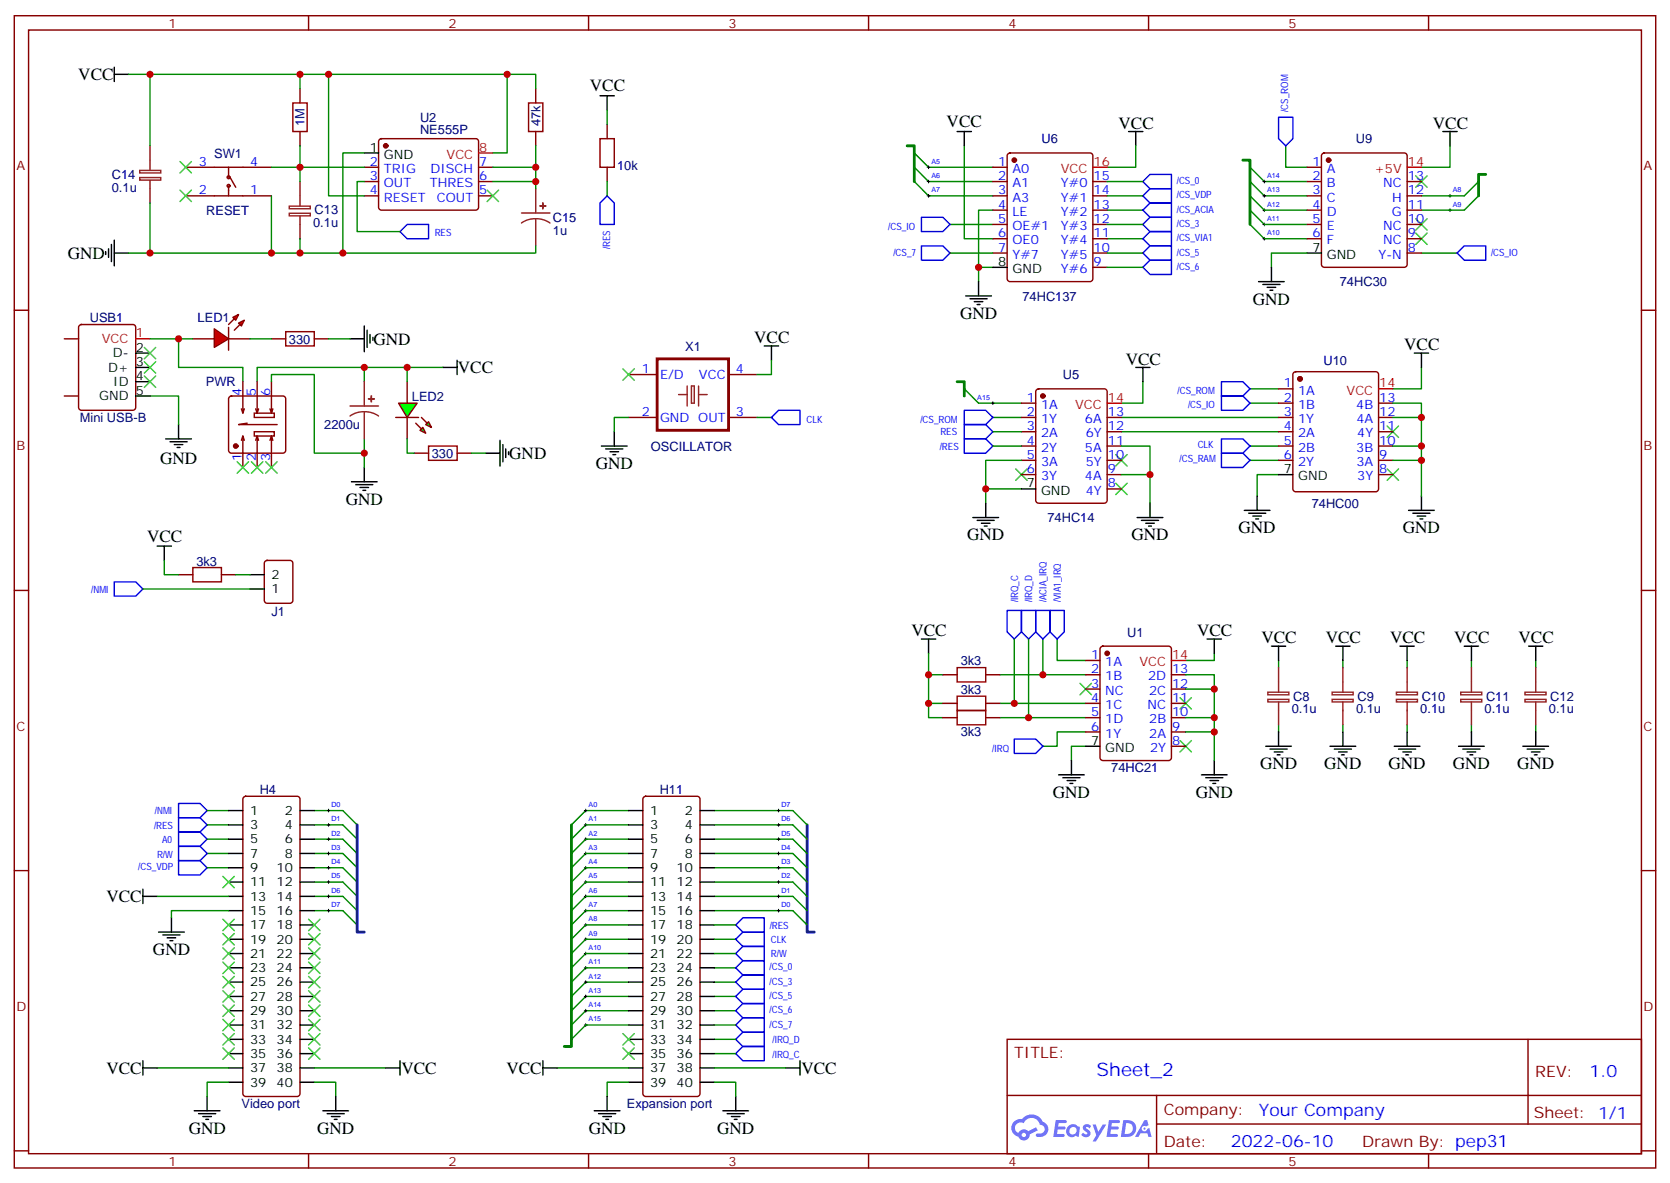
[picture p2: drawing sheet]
<svg xmlns="http://www.w3.org/2000/svg" width="412mm" height="292mm" viewBox="0 0 412 292" stroke-linecap="round" stroke-linejoin="round" font-family="sans-serif">
<g fill="none" stroke="#870000" stroke-width=".35">
<path d="M3.5 3.9h405.4v284.3h-405.4zM7.1 7.4h398.2v277.3h-398.2zM76.2 3.9v3.5M145.3 3.9v3.5M214.5 3.9v3.5M283.6 3.9v3.5M352.8 3.9v3.5M3.5 76.6h3.6M405.3 76.6h3.6M3.5 145.7h3.6M405.3 145.7h3.6M3.5 214.8h3.6"/>
<path d="M405.3 214.8h3.6M248.7 256.5h156.6v28.2h-156.6zM377.3 256.5v20.9M248.7 270.3h156.5M285.6 277.4h119.6M285.6 270.3v14.1M3.5 284h3.6M76.2 284.7v3.5M145.3 284.7v3.5M214.5 284.7v3.5M283.6 284.7v3.5M352.8 284.7v3.5"/>
<path d="M405.3 284h3.6"/>
</g>
<g fill="#5487ff">
<path d="M267.7 277.6a1.22 1.22 0 0 1 1.7 .3l-.4 .6a.47 .47 0 0 0-.3-.4 .47 .47 0 0 0-.5 .2v.1a1.3 1.3 0 0 1 1 1.7 1.39 1.39 0 0 1-2.2 0l.5-.6 .7 .4a.29 .29 0 0 0 .3-.2 .29 .29 0 0 0-.2-.3 1.04 1.04 0 0 1-.6-1.8z"/>
<path d="M260.7 276.4h2.4a.37 .37 0 0 1 .3 .4 .37 .37 0 0 1-.3 .3h-1.7l-.1 .9h1.5l.3 .4-.3 .3h-1.6l-.2 1.1h1.6a.36 .36 0 0 1 .3 .4 .36 .36 0 0 1-.3 .4h-2.5z"/>
<path d="M273.8 276.4h2.4a.37 .37 0 0 1 .4 .4 .37 .37 0 0 1-.4 .3h-1.6l-.2 .9h1.6l.3 .4-.4 .3h-1.6l-.1 1.1h1.5a.36 .36 0 0 1 .4 .4 .36 .36 0 0 1-.4 .3h-2.4z"/>
<path d="M282.6 276.4h.7l.3 1.3-.6 .3a.69 .69 0 0 0-1 .2 .69 .69 0 0 0 .4 1 .69 .69 0 0 0 .9-.6l.5-.3 .6 2.2h-.8l-.2-.8h-1.8l-.5 .8h-.8z"/>
<path d="M269.8 277.5h.8l.6 1.8 1.1-1.8h.9l-2.6 4.2h-.8l.9-1.6z"/>
<path d="M277.4 276.4l-.6 4.2h1.3a2.11 2.11 0 0 0 2.5-2.2 2.11 2.11 0 0 0-2.5-2zM278.1 277.1a1.39 1.39 0 0 1 1.7 1.5 1.39 1.39 0 0 1-1.8 1.2h-.3z"/>
<path d="M263.7 278a1.47 1.47 0 0 0-.1 2.1 1.47 1.47 0 0 0 2.1 .1l.7 .4 .3-2.3-.2-.3h-.4a1.49 1.49 0 0 0-2.4 0zM264.4 278.4a.92 .92 0 0 1 1.5 .5 .92 .92 0 0 1-1.3 1 .9 .9 0 0 1-.2-1.5z"/>
<path d="M250.4 276.8a2.18 2.18 0 0 0 1.1 3.7 1.44 1.44 0 0 0 1.6 .9 1.44 1.44 0 0 0 1.2-1.5l2-1-.5-.7-1.9 1a1.47 1.47 0 0 0-2.4 .4 1.39 1.39 0 0 1-.7-1.9 1.39 1.39 0 0 1 2-.5 2.12 2.12 0 0 1 2.2-1.3 2.12 2.12 0 0 1 1.9 1.7 1.07 1.07 0 0 1 1.1 1 1.07 1.07 0 0 1-1 1.1h-.7a.43 .43 0 0 0-.5 .4 .43 .43 0 0 0 .4 .5 1.98 1.98 0 0 0 2.5-1.3 1.98 1.98 0 0 0-1.2-2.5 2.98 2.98 0 0 0-5.1-.7l-1.1 .1zM252.3 280.1a.55 .55 0 0 1 1.1 0 .55 .55 0 0 1-1.1 0z"/>
<circle cx="282.6" cy="278.5" r=".26"/>
</g>
<path d="M148.2 50.1l1.7-1.8 1.8 1.8v5.3h-3.5zM28.2 143.6h5.3l1.8 1.7-1.8 1.8h-5.3z" fill="none" stroke="#00f" stroke-width=".35"/>
<path d="M167.6 97.4h2.1M169.7 95.2v5M170.7 95.2h.7v4.3h-.7zM172.5 97.4h2.1M172.5 95.2v5" fill="none" stroke="#8c2424" stroke-width=".35"/>
<path d="M162.3 88.5h17.6v17.7h-17.6z" fill="none" stroke="#870000" stroke-width=".71"/>
<path d="M149.9 30.7v3.5M149.9 41.3v3.5M155.2 92.4h7.1M179.9 92.4h7.1M155.2 103h7.1M179.9 103h7.1" fill="none" stroke="#870000" stroke-width=".35"/>
<g fill="none" stroke="#000" stroke-width=".35">
<path d="M148.2 23.6h3.5M149.9 23.6v3.6M109.4 90.7h3.5M112.9 88.9v3.5M188.7 85.4h3.6M190.5 85.4v3.5M86.8 118.9h6.3M87.8 119.6h4.3M90 115.4v3.5M148.5 110.1h6.4M149.6 110.8h4.2M150.6 111.5h2.2"/>
<path d="M151.3 112.2h.7M151.7 106.5v3.6M88.9 120.3h2.1M89.6 121h.7"/>
</g>
<path d="M153.8 91l2.8 2.8M156.6 91l-2.8 2.8" fill="none" stroke="#3c3" stroke-width=".35"/>
<path d="M149.9 27.2v3.5M149.9 44.8v3.5M190.5 88.9v3.5h-3.5M155.2 103h-3.5v3.5M187 103h3.5" fill="none" stroke="#008700" stroke-width=".35"/>
<path d="M148.2 34.2h3.5v7.1h-3.5z" fill="none" stroke="#a10000" stroke-width=".35"/>
<g fill="#f00" stroke="#870000" stroke-width=".35">
<path d="M52.9 81.1l3.5 2.5-3.5 2.1z"/>
<path d="M56.4 80.8v5.6z"/>
</g>
<g fill="#870000" stroke="#870000" stroke-width=".35">
<path d="M56.4 80.1l1.5-1.4z"/>
<path d="M59.3 80.1l-1.4 1.4z"/>
</g>
<g fill="#f00" stroke="#870000" stroke-width=".35">
<path d="M57.5 78.3l1.4-.7-.7 1.4z"/>
<path d="M58.9 79.7l1.4-.7-.7 1.4z"/>
</g>
<path d="M47.6 83.6h5.3M56.4 83.6h5.3M100.5 94.2v5.3M100.5 103v5.3" fill="none" stroke="#870000" stroke-width=".35"/>
<g fill="#0f0" stroke="#870000" stroke-width=".35">
<path d="M103.7 106.2l.7-.7 .7 1.4z"/>
<path d="M105.1 104.8l.7-.7 .7 1.4z"/>
</g>
<g fill="#870000" stroke="#870000" stroke-width=".35">
<path d="M102.7 104.4l1.4 1.4z"/>
<path d="M104.1 103l1.4 1.4z"/>
</g>
<path d="M97.7 103h5.7z" fill="#f00" stroke="#870000" stroke-width=".35"/>
<path d="M98.4 99.5h4.6l-2.5 3.5z" fill="#0f0" stroke="#870000" stroke-width=".35"/>
<g fill="none" stroke="#000" stroke-width=".35">
<path d="M28.2 18.3h3.5M28.2 16.6v3.5M90 37.7h3.5M236.4 32.5h3.5M238.1 32.5v3.5M278.7 32.5h3.5M280.5 32.5v3.5M356.3 32.5h3.5M358.1 32.5v3.5M28.2 59.3v6.3M26.1 62.1v.7M26.8 61.4v2.1"/>
<path d="M27.5 60.3v4.3M28.2 62.4h3.5M238.5 73h6.3M239.5 73.7h4.3M240.6 74.4h2.1M241.3 75.1h.7M241.7 69.5v3.5M245.2 66h3.5M310.8 69.5h6.3M311.9 70.2h4.2M312.9 70.9h2.1M313.6 71.6h.7"/>
<path d="M314 66v3.5M322.8 62.4h3.5M33.5 87.1h3.5M33.5 90.7h3.5M33.5 94.2h3.5M33.5 97.7h3.5M86.4 83.6h3.6M90 80.4v6.4M90.7 81.5v4.2M91.4 82.5v2.2M92.1 83.3v.7M280.5 90.7h3.5"/>
<path d="M282.2 90.7v3.5M349.2 87.1h3.6M351 87.1v3.6M40.9 108.3h6.4M42 109h4.2M43 109.7h2.2M43.7 110.4h.7M44.1 104.8v3.5M119.9 111.8h3.6M123.5 108.7v6.3M124.2 109.7v4.2M124.9 110.8v2.1"/>
<path d="M125.6 111.5v.7M315.7 117.1h3.6M38.8 134.8h3.5M40.6 134.8v3.5M240.2 127.7h6.4M241.3 128.4h4.2M242.4 129.1h2.1M243.1 129.8h.7M243.4 124.2v3.5M252.2 120.6h3.6M280.8 127.7h6.4M281.9 128.4h4.2"/>
<path d="M282.9 129.1h2.1M283.6 129.8h.7M284 124.2v3.5M307.3 125.9h6.3M308.3 126.6h4.3M309.4 127.4h2.1M310.1 128.1h.7M310.4 122.4v3.5M347.8 125.9h6.4M348.9 126.6h4.2M350 127.4h2.1M350.7 128.1h.7"/>
<path d="M351 122.4v3.5M61.7 145.3h3.6M61.7 141.8h3.6M227.5 157.7h3.6M229.3 157.7v3.5M298.1 157.7h3.5M299.9 157.7v3.5M314 159.5h3.5M315.7 159.5v3.5M329.8 159.5h3.6M331.6 159.5v3.5M345.7 159.5h3.5"/>
<path d="M347.5 159.5v3.5M361.6 159.5h3.5M363.4 159.5v3.5M377.5 159.5h3.5M379.2 159.5v3.5M261.4 191.2h6.4M262.5 191.9h4.2M263.5 192.6h2.1M264.2 193.3h.7M264.6 187.7v3.5M268.1 184.1h3.5M296.7 191.2h6.3"/>
<path d="M297.7 191.9h4.3M298.8 192.6h2.1M299.5 193.3h.7M299.9 187.7v3.5M312.6 184.1h6.3M313.6 184.9h4.3M314.7 185.6h2.1M315.4 186.3h.7M315.7 180.6v3.5M328.4 184.1h6.4M329.5 184.9h4.2M330.6 185.6h2.1"/>
<path d="M331.3 186.3h.7M331.6 180.6v3.5M344.3 184.1h6.4M345.4 184.9h4.2M346.4 185.6h2.1M347.1 186.3h.7M347.5 180.6v3.5M360.2 184.1h6.3M361.2 184.9h4.3M362.3 185.6h2.1M363 186.3h.7M363.4 180.6v3.5"/>
<path d="M376.1 184.1h6.3M377.1 184.9h4.3M378.2 185.6h2.1M378.9 186.3h.7M379.2 180.6v3.5M35.3 219.4v3.6M56.4 200h3.6M56.4 203.6h3.6M56.4 207.1h3.6M56.4 210.6h3.6M56.4 214.1h3.6M56.4 217.7h3.6"/>
<path d="M74.1 200h3.5M74.1 203.6h3.5M74.1 207.1h3.5M74.1 210.6h3.5M74.1 214.1h3.5M74.1 217.7h3.5M155.2 200h3.5M155.2 203.6h3.5M155.2 207.1h3.5M155.2 210.6h3.5M155.2 214.1h3.5M155.2 217.7h3.5"/>
<path d="M172.9 200h3.5M172.9 203.6h3.5M172.9 207.1h3.5M172.9 210.6h3.5M172.9 214.1h3.5M172.9 217.7h3.5M35.3 221.2h3.5M39.2 230h6.3M40.2 230.7h4.2M41.3 231.4h2.1M42 232.1h.7M42.3 226.5v3.5"/>
<path d="M56.4 221.2h3.6M56.4 224.7h3.6M56.4 228.2h3.6M56.4 231.8h3.6M56.4 235.3h3.6M56.4 238.8h3.6M74.1 221.2h3.5M74.1 224.7h3.5M74.1 228.2h3.5M74.1 231.8h3.5M74.1 235.3h3.5M74.1 238.8h3.5"/>
<path d="M155.2 221.2h3.5M155.2 224.7h3.5M155.2 228.2h3.5M155.2 231.8h3.5M155.2 235.3h3.5M155.2 238.8h3.5M172.9 221.2h3.5M172.9 224.7h3.5M172.9 228.2h3.5M172.9 231.8h3.5M172.9 235.3h3.5M172.9 238.8h3.5"/>
<path d="M56.4 242.4h3.6M56.4 245.9h3.6M56.4 249.4h3.6M56.4 252.9h3.6M56.4 256.5h3.6M56.4 260h3.6M74.1 242.4h3.5M74.1 245.9h3.5M74.1 249.4h3.5M74.1 252.9h3.5M74.1 256.5h3.5M74.1 260h3.5"/>
<path d="M155.2 242.4h3.5M155.2 245.9h3.5M155.2 249.4h3.5M155.2 252.9h3.5M155.2 256.5h3.5M155.2 260h3.5M172.9 242.4h3.5M172.9 245.9h3.5M172.9 249.4h3.5M172.9 252.9h3.5M172.9 256.5h3.5M172.9 260h3.5"/>
<path d="M35.3 263.5h3.5M35.3 261.8v3.5M48 274.1h6.3M49 274.8h4.3M50.1 275.5h2.1M50.8 276.2h.7M51.2 270.6v3.5M56.4 263.5h3.6M56.4 267.1h3.6M74.1 263.5h3.5M74.1 267.1h3.5M79.7 274.1h6.4"/>
<path d="M80.8 274.8h4.2M81.8 275.5h2.2M82.5 276.2h.8M82.9 270.6v3.5M95.2 263.5h3.6M98.8 261.8v3.5M134.1 263.5h3.5M134.1 261.8v3.5M146.8 274.1h6.3M147.8 274.8h4.2M148.9 275.5h2.1M149.6 276.2h.7"/>
<path d="M149.9 270.6v3.5M155.2 263.5h3.5M155.2 267.1h3.5M172.9 263.5h3.5M172.9 267.1h3.5M178.5 274.1h6.4M179.6 274.8h4.2M180.6 275.5h2.1M181.3 276.2h.7M181.7 270.6v3.5M194 263.5h3.6M197.6 261.8v3.5"/>
</g>
<g fill="none" stroke="#008700" stroke-width=".35">
<path d="M31.7 18.3h5.3M74.1 18.3h7v30h8.9M81.1 18.3h51.2v3.6M125.2 18.3v19.4h-3.5M74.1 21.9v-3.6h-37.1v17.7M74.1 36v8.8M90 37.7h-5.3v24.7M132.3 36v5.3M225.8 37.7l3.5 3.6h15.9M238.1 36v22.9h7.1M280.5 36v5.3h-7.1M317.5 36v5.3h5.3"/>
<path d="M358.1 36v5.3h-7.1M37 50.1v12.3h30M67 48.3v14.1h7.1v-3.5M67 41.3h23M90 44.8h-1.8v12.4h10.6M121.7 44.8h10.6v1.8M121.7 41.3h10.6v3.5M225.8 41.3l3.5 3.5h15.9M225.8 44.8l3.5 3.5h15.9M234.6 55.4h10.6M245.2 51.9h-3.5v17.6M273.4 58.9h8.8"/>
<path d="M273.4 51.9h8.8M273.4 55.4h8.8M273.4 48.3h8.8M273.4 44.8h8.8M308.7 55.4l3.5 3.5h10.6M308.7 48.3l3.5 3.6h10.6M308.7 51.9l3.5 3.5h10.6M308.7 44.8l3.5 3.5h10.6M308.7 41.3l3.5 3.5h10.6M365.1 48.3l-3.5 3.6h-10.6M365.1 44.8l-3.5 3.5h-10.6M31.7 62.4h5.3"/>
<path d="M132.3 60.7v1.7h-58.2M234.6 62.4h10.6M241.7 66h3.5M273.4 66h8.8M273.4 62.4h8.8M322.8 62.4h-8.8v3.6M351 62.4h8.8M37 97.7h7.1v7.1M37 83.6h10.6M44.1 83.6v7.1h15.9v3.5M61.7 83.6h5.3M63.5 94.2v-3.5h26.5v3.5"/>
<path d="M67 94.2v-1.8h10.6v19.4h12.4M81.1 83.6h5.3M90 90.7h19.4M100.5 90.7v3.5M238.1 96l3.6 3.5h10.5M282.2 94.2v5.3h-5.3M308.7 99.5h7M308.7 96h7M344 99.5h7v22.9M351 90.7v5.3h-7M90 108.3v7.1M100.5 108.3v3.5h1.8"/>
<path d="M116.4 111.8h3.5M245.2 110.1h7M245.2 106.5h7M245.2 103h7M252.2 113.6h-8.8v7M276.9 110.1h7.1v14.1M276.9 106.5h38.8M276.9 103h38.8M276.9 117.1h7.1M308.7 113.6h7M308.7 110.1h7M315.7 117.1h-5.3v5.3"/>
<path d="M344 113.6h7M344 110.1h7M344 103h7M40.6 138.3v3.5h3.5M252.2 120.6h-8.8v3.6M35.3 145.3h26.4M58.2 141.8h3.5M250.5 157.7v15.9M254 157.7v19.4M257.5 157.7v8.8M261.1 157.7v5.3h7M229.3 161.2v15.9h3.5"/>
<path d="M229.3 173.6h3.5M229.3 166.5h3.5M246.9 173.6h21.2M246.9 166.5h21.2M246.9 177.1h21.2M292.8 166.5h7.1v21.2M292.8 177.1h7.1M292.8 170h7.1M299.9 161.2v1.8h-7.1M315.7 163v1.7M315.7 178.9v1.7M331.6 163v1.7"/>
<path d="M331.6 178.9v1.7M347.5 163v1.7M347.5 178.9v1.7M363.4 163v1.7M363.4 178.9v1.7M379.2 163v1.7M379.2 178.9v1.7M268.1 180.6h-7v3.5h-3.6M268.1 184.1h-3.5v3.6M292.8 180.6h7.1M51.2 200h5.2M51.2 203.6h5.2"/>
<path d="M51.2 207.1h5.2M51.2 210.6h5.2M51.2 214.1h5.2M77.6 200h7.1l3.5 3.6M77.6 203.6h7.1l3.5 3.5M77.6 207.1h7.1l3.5 3.5M77.6 210.6h7.1l3.5 3.5M77.6 214.1h7.1l3.5 3.6M77.6 217.7h7.1l3.5 3.5M155.2 200h-10.6l-3.5 3.6M155.2 203.6h-10.6l-3.5 3.5M155.2 207.1h-10.6l-3.5 3.5"/>
<path d="M155.2 210.6h-10.6l-3.5 3.5M155.2 214.1h-10.6l-3.5 3.6M155.2 217.7h-10.6l-3.5 3.5M176.4 200h19.4l3.5 3.6M176.4 203.6h19.4l3.5 3.5M176.4 207.1h19.4l3.5 3.5M176.4 210.6h19.4l3.5 3.5M176.4 214.1h19.4l3.5 3.6M176.4 217.7h19.4l3.5 3.5M38.8 221.2h17.6M56.4 224.7h-14.1v1.8M77.6 221.2h7.1l3.5 3.5"/>
<path d="M77.6 224.7h7.1l3.5 3.5M155.2 221.2h-10.6l-3.5 3.5M155.2 224.7h-10.6l-3.5 3.5M155.2 228.2h-10.6l-3.5 3.6M155.2 231.8h-10.6l-3.5 3.5M155.2 235.3h-10.6l-3.5 3.5M155.2 238.8h-10.6l-3.5 3.6M176.4 221.2h19.4l3.5 3.5M176.4 224.7h19.4l3.5 3.5M176.4 228.2h5.3M176.4 231.8h5.3M176.4 235.3h5.3"/>
<path d="M176.4 238.8h5.3M155.2 252.9h-10.6l-3.5 3.6M155.2 242.4h-10.6l-3.5 3.5M155.2 245.9h-10.6l-3.5 3.5M155.2 249.4h-10.6l-3.5 3.5M176.4 252.9h5.3M176.4 249.4h5.3M176.4 245.9h5.3M176.4 242.4h5.3M176.4 256.5h5.3M176.4 260h5.3M38.8 263.5h17.6"/>
<path d="M56.4 267.1h-5.2v3.5M77.6 267.1h5.3v3.5M77.6 263.5h17.6M137.6 263.5h17.6M155.2 267.1h-5.3v3.5M176.4 267.1h5.3v3.5M176.4 263.5h17.6"/>
</g>
<path d="M72.3 25.4h3.5v7.1h-3.5zM130.5 25.4h3.6v7.1h-3.6zM70.6 81.8h7v3.6h-7zM105.8 110.1h7.1v3.5h-7.1zM47.6 140.1h7.1v3.5h-7.1zM236.4 164.7h7v3.6h-7zM236.4 171.8h7v3.5h-7zM236.4 175.3h7v3.6h-7z" fill="none" stroke="#a10000" stroke-width=".35"/>
<g fill="none" stroke="#870000" stroke-width=".35">
<path d="M74.1 21.9v3.5M74.1 32.5v3.5M93.7 34.4l.5-.2h23.3a.71 .71 0 0 1 .7 .7v16.3a.76 .76 0 0 1-.7 .7h-23.3a.76 .76 0 0 1-.7-.7v-16.3zM132.3 21.9v3.5M132.3 32.5v3.5M248.9 38l.5-.3h19.8a.71 .71 0 0 1 .7 .8v30.3a.76 .76 0 0 1-.7 .7h-19.8a.76 .76 0 0 1-.7-.7v-30.3zM326.6 38l.4-.3h19.8a.71 .71 0 0 1 .7 .8v26.8a.76 .76 0 0 1-.7 .7h-19.8a.76 .76 0 0 1-.7-.7v-26.8zM45.9 41.3h21.1M45.9 48.3h21.1M56.4 41.3v2.4M56.4 45.9v2.4M56.8 43.7l1.4 2.5"/>
<path d="M90 41.3h3.5M90 44.8h3.5M90 48.3h3.5M118.2 41.3h3.5M118.2 44.8h3.5M118.2 48.3h3.5M245.2 41.3h3.5M245.2 44.8h3.5M245.2 48.3h3.5M245.2 51.9h3.5M245.2 55.4h3.5M245.2 58.9h3.5"/>
<path d="M269.9 44.8h3.5M269.9 48.3h3.5M269.9 51.9h3.5M269.9 55.4h3.5M269.9 58.9h3.5M322.8 41.3h3.5M322.8 44.8h3.5M322.8 48.3h3.5M322.8 51.9h3.5M322.8 55.4h3.5M322.8 58.9h3.5M347.5 44.8h3.5"/>
<path d="M347.5 48.3h3.5M347.5 51.9h3.5M347.5 55.4h3.5M347.5 58.9h3.5M245.2 62.4h3.5M269.9 62.4h3.5M269.9 66h3.5M347.5 62.4h3.5M15.9 83.6h3.5M15.9 97.7h3.5M19.6 80.3l.5-.2h12.7a.71 .71 0 0 1 .7 .7v19.7a.76 .76 0 0 1-.7 .7h-12.7a.76 .76 0 0 1-.7-.7v-19.7zM56.7 97.9l.4-.2h12.7a.71 .71 0 0 1 .8 .7v12.7a.76 .76 0 0 1-.8 .7h-12.7a.76 .76 0 0 1-.7-.7v-12.7z"/>
<path d="M60 94.2v7.8l.3-1.1M63.5 94.2v7.8l.4-1.1M67 94.2v7.8l.4-1.1M67 83.6h3.6M77.6 83.6h3.5M252.2 99.5h3.6M256 96.2l.5-.2h16.2a.71 .71 0 0 1 .7 .7v26.8a.76 .76 0 0 1-.7 .7h-16.2a.76 .76 0 0 1-.7-.7v-26.8zM315.7 96h3.6M315.7 99.5h3.6M319.5 91.9l.5-.2h19.7a.71 .71 0 0 1 .7 .7v28.2a.76 .76 0 0 1-.7 .8h-19.7a.76 .76 0 0 1-.7-.8v-28.2zM340.4 99.5h3.6M59.6 100.9l.4 1.1"/>
<path d="M60 107.6l-.4 1.1M60.3 108.7l-.3-1.1v7.8M61 104.4l-2.1 .4h9.5M62.8 106.5h4.9v1.1h-4.9zM62.8 102h4.9v1h-4.9zM63.1 100.9l.4 1.1M63.5 107.6l-.4 1.1M63.9 108.7l-.4-1.1v7.8M66.7 100.9l.3 1.1M67 107.6l-.3 1.1M67.4 108.7l-.4-1.1v7.8M102.3 111.8h3.5"/>
<path d="M112.9 111.8h3.5M252.2 103h3.6M252.2 106.5h3.6M252.2 110.1h3.6M252.2 113.6h3.6M252.2 117.1h3.6M273.4 103h3.5M273.4 106.5h3.5M273.4 110.1h3.5M273.4 113.6h3.5M273.4 117.1h3.5M315.7 103h3.6"/>
<path d="M315.7 106.5h3.6M315.7 110.1h3.6M315.7 113.6h3.6M340.4 103h3.6M340.4 106.5h3.6M340.4 110.1h3.6M340.4 113.6h3.6M340.4 117.1h3.6M65.5 138.5l.5-.2h5.6a.71 .71 0 0 1 .7 .7v9.2a.76 .76 0 0 1-.7 .7h-5.6a.76 .76 0 0 1-.7-.7v-9.2zM273.4 120.6h3.5M44.1 141.8h3.5M54.7 141.8h3.5"/>
<path d="M271.9 159.7l.4-.2h16.3a.71 .71 0 0 1 .7 .7v26.8a.76 .76 0 0 1-.7 .7h-16.3a.76 .76 0 0 1-.7-.7v-26.8zM232.8 166.5h3.6M232.8 173.6h3.6M232.8 177.1h3.6M243.4 166.5h3.5M243.4 173.6h3.5M243.4 177.1h3.5M268.1 166.5h3.5M268.1 173.6h3.5M268.1 177.1h3.5M268.1 163h3.5M268.1 170h3.5"/>
<path d="M289.3 166.5h3.5M289.3 173.6h3.5M289.3 177.1h3.5M289.3 170h3.5M60.2 196.7l.5-.2h12.7a.71 .71 0 0 1 .7 .7v72.7a.76 .76 0 0 1-.7 .7h-12.7a.76 .76 0 0 1-.7-.7v-72.7zM159 196.7l.5-.2h12.7a.71 .71 0 0 1 .7 .7v72.7a.76 .76 0 0 1-.7 .7h-12.7a.76 .76 0 0 1-.8-.7v-72.7zM268.1 180.6h3.5M289.3 180.6h3.5M289.3 184.1h3.5"/>
<circle cx="56.4" cy="45.9" r=".35"/>
<circle cx="56.4" cy="43.7" r=".35"/>
</g>
<path d="M88.2 203.6v26.4h1.8M199.3 203.6v26.4h1.8" fill="none" stroke="#039" stroke-width=".71"/>
<g fill="none" stroke="#000" stroke-width=".25">
<path d="M229 48.3h.7M229 44.8h.7M229 41.3h.7M229.3 40.9v.7M229.3 44.4v.8M229.3 48v.7M311.9 48.3h.7M311.9 44.8h.7M311.9 51.9h.7M311.9 55.4h.7M311.9 58.9h.7M312.2 44.4v.8"/>
<path d="M312.2 48v.7M312.2 51.5v.7M312.2 55v.7M312.2 58.6v.7M357.7 48.3h.7M357.7 51.9h.7M358.1 48v.7M358.1 51.5v.7M244.8 99.5h.7M245.2 99.1v.7M81.1 199.7v.7M144.6 199.7v.7"/>
<path d="M192.3 199.7v.7M80.8 217.7h.7M80.8 214.1h.7M80.8 210.6h.7M80.8 207.1h.7M80.8 203.6h.7M80.8 200h.7M81.1 203.2v.7M81.1 206.7v.7M81.1 210.3v.7M81.1 213.8v.7M81.1 217.3v.7"/>
<path d="M144.3 217.7h.7M144.3 214.1h.7M144.3 210.6h.7M144.3 207.1h.7M144.3 203.6h.7M144.3 200h.7M144.6 203.2v.7M144.6 206.7v.7M144.6 210.3v.7M144.6 213.8v.7M144.6 217.3v.7M191.9 217.7h.7"/>
<path d="M191.9 214.1h.7M191.9 210.6h.7M191.9 207.1h.7M191.9 203.6h.7M191.9 200h.7M192.3 203.2v.7M192.3 206.7v.7M192.3 210.3v.7M192.3 213.8v.7M192.3 217.3v.7M80.8 224.7h.7M80.8 221.2h.7"/>
<path d="M81.1 220.8v.7M81.1 224.4v.7M144.3 238.8h.7M144.3 235.3h.7M144.3 231.8h.7M144.3 228.2h.7M144.3 224.7h.7M144.3 221.2h.7M144.6 220.8v.7M144.6 224.4v.7M144.6 227.9v.7M144.6 231.4v.7"/>
<path d="M144.6 234.9v.8M144.6 238.5v.7M191.9 224.7h.7M191.9 221.2h.7M192.3 220.8v.7M192.3 224.4v.7M144.3 252.9h.7M144.3 249.4h.7M144.3 245.9h.7M144.3 242.4h.7M144.6 242v.7M144.6 245.5v.7"/>
<path d="M144.6 249.1v.7M144.6 252.6v.7"/>
</g>
<path d="M224 36h1.8v8.8M306.9 39.5h1.8v15.9M366.9 43h-1.8v5.3M236.4 94.2h1.7v3.5M141.1 203.6v54.6h-1.8" fill="none" stroke="#060" stroke-width=".71"/>
<g fill="none" stroke="#00f" stroke-width=".35">
<path d="M315.7 28.9h3.6v5.3l-1.8 1.8-1.8-1.8zM98.8 57.2l1.7-1.8h5.3v3.5h-5.3zM227.5 53.6h5.3l1.8 1.8-1.8 1.8h-5.3zM282.2 58.9l1.8-1.7h5.3v3.5h-5.3zM282.2 51.9l1.8-1.8h5.3v3.5h-5.3zM282.2 48.3l1.8-1.7h5.3v3.5h-5.3zM282.2 44.8l1.8-1.8h5.3v3.6h-5.3zM282.2 55.4l1.8-1.8h5.3v3.6h-5.3zM227.5 60.7h5.3l1.8 1.7-1.8 1.8h-5.3zM282.2 62.4l1.8-1.7h5.3v3.5h-5.3zM282.2 66l1.8-1.8h5.3v3.5h-5.3zM359.8 62.4l1.8-1.7h5.3v3.5h-5.3z"/>
<path d="M301.6 97.7h5.3l1.8 1.8-1.8 1.7h-5.3zM301.6 94.2h5.3l1.8 1.8-1.8 1.7h-5.3zM192.3 101.2h5.3v3.6h-5.3l-1.8-1.8zM238.1 101.2h5.3l1.8 1.8-1.8 1.8h-5.3zM238.1 104.8h5.3l1.8 1.7-1.8 1.8h-5.3zM238.1 108.3h5.3l1.8 1.8-1.8 1.7h-5.3zM301.6 111.8h5.3l1.8 1.8-1.8 1.8h-5.3zM301.6 108.3h5.3l1.8 1.8-1.8 1.7h-5.3zM248.7 150.6h3.5v5.3l-1.7 1.8-1.8-1.8zM252.2 150.6h3.6v5.3l-1.8 1.8-1.8-1.8zM255.8 150.6h3.5v5.3l-1.8 1.8-1.7-1.8zM259.3 150.6h3.5v5.3l-1.7 1.8-1.8-1.8z"/>
<path d="M44.1 198.3h5.3l1.8 1.7-1.8 1.8h-5.3zM250.5 182.4h5.3l1.7 1.7-1.7 1.8h-5.3zM44.1 205.3h5.3l1.8 1.8-1.8 1.7h-5.3zM44.1 201.8h5.3l1.8 1.8-1.8 1.7h-5.3zM44.1 212.4h5.3l1.8 1.7-1.8 1.8h-5.3zM44.1 208.8h5.3l1.8 1.8-1.8 1.8h-5.3zM181.7 238.8l1.7-1.7h5.3v3.5h-5.3zM181.7 228.2l1.7-1.7h5.3v3.5h-5.3zM181.7 231.8l1.7-1.8h5.3v3.5h-5.3zM181.7 235.3l1.7-1.8h5.3v3.6h-5.3zM181.7 249.4l1.7-1.8h5.3v3.6h-5.3zM181.7 245.9l1.7-1.8h5.3v3.5h-5.3z"/>
<path d="M181.7 242.4l1.7-1.8h5.3v3.5h-5.3zM181.7 252.9l1.7-1.7h5.3v3.5h-5.3zM183.4 258.2h5.3v3.6h-5.3l-1.7-1.8zM183.4 254.7h5.3v3.5h-5.3l-1.7-1.7z"/>
</g>
<g fill="none" stroke="#3c3" stroke-width=".35">
<path d="M44.4 39.9l2.9 2.8M47.3 39.9l-2.9 2.8M44.4 46.9l2.9 2.8M47.3 46.9l-2.9 2.8M120.3 46.9l2.8 2.8M123.1 46.9l-2.8 2.8M349.6 57.5l2.8 2.8M349.6 43.4l2.8 2.8M349.6 54l2.8 2.8M352.4 57.5l-2.8 2.8M352.4 43.4l-2.8 2.8M352.4 54l-2.8 2.8"/>
<path d="M35.6 85.7l2.9 2.8M35.6 89.3l2.9 2.8M35.6 92.8l2.9 2.8M38.5 85.7l-2.9 2.8M38.5 89.3l-2.9 2.8M38.5 92.8l-2.9 2.8M58.6 113.9l2.8 2.9M61.4 113.9l-2.8 2.9M62.1 113.9l2.8 2.9M64.9 113.9l-2.8 2.9M65.6 113.9l2.8 2.9M68.4 113.9l-2.8 2.9"/>
<path d="M250.8 115.7l2.8 2.8M253.6 115.7l-2.8 2.8M275.5 112.2l2.8 2.8M275.5 119.2l2.8 2.9M278.3 112.2l-2.8 2.8M278.3 119.2l-2.8 2.9M342.5 115.7l2.9 2.8M342.5 105.1l2.9 2.8M345.4 115.7l-2.9 2.8M345.4 105.1l-2.9 2.8M266.7 168.6l2.8 2.8M269.5 168.6l-2.8 2.8"/>
<path d="M291.4 172.2l2.8 2.8M294.2 172.2l-2.8 2.8M291.4 182.7l2.8 2.9M294.2 182.7l-2.8 2.9M55 216.3l2.9 2.8M57.9 216.3l-2.9 2.8M55 226.8l2.9 2.9M55 230.4l2.9 2.8M55 233.9l2.9 2.8M55 237.4l2.9 2.8M57.9 226.8l-2.9 2.9M57.9 230.4l-2.9 2.8"/>
<path d="M57.9 233.9l-2.9 2.8M57.9 237.4l-2.9 2.8M76.2 226.8l2.8 2.9M76.2 230.4l2.8 2.8M76.2 233.9l2.8 2.8M76.2 237.4l2.8 2.8M79 226.8l-2.8 2.9M79 230.4l-2.8 2.8M79 233.9l-2.8 2.8M79 237.4l-2.8 2.8M55 240.9l2.9 2.9M55 244.5l2.9 2.8"/>
<path d="M55 248l2.9 2.8M55 251.5l2.9 2.9M55 255.1l2.9 2.8M55 258.6l2.9 2.8M57.9 240.9l-2.9 2.9M57.9 244.5l-2.9 2.8M57.9 248l-2.9 2.8M57.9 251.5l-2.9 2.9M57.9 255.1l-2.9 2.8M57.9 258.6l-2.9 2.8M76.2 251.5l2.8 2.9M76.2 258.6l2.8 2.8"/>
<path d="M76.2 240.9l2.8 2.9M76.2 244.5l2.8 2.8M76.2 248l2.8 2.8M76.2 255.1l2.8 2.8M79 240.9l-2.8 2.9M79 244.5l-2.8 2.8M79 248l-2.8 2.8M79 251.5l-2.8 2.9M79 255.1l-2.8 2.8M79 258.6l-2.8 2.8M153.8 255.1l2.8 2.8M153.8 258.6l2.8 2.8"/>
<path d="M156.6 255.1l-2.8 2.8M156.6 258.6l-2.8 2.8"/>
</g>
<g fill="#870000" stroke="#870000" stroke-width=".35">
<circle cx="273.4" cy="161.2" r=".53"/>
<circle cx="250.5" cy="39.5" r=".53"/>
<circle cx="328.1" cy="39.5" r=".53"/>
<circle cx="321" cy="93.5" r=".53"/>
<circle cx="257.5" cy="97.7" r=".53"/>
<circle cx="58.2" cy="110.1" r=".53"/>
<circle cx="95.2" cy="36" r=".53"/>
</g>
<path d="M118.2 37.7h3.5M269.9 41.3h3.5M347.5 41.3h3.5M33.5 83.6h3.5M273.4 99.5h3.5M340.4 96h3.6M289.3 163h3.5" fill="none" stroke="#f00" stroke-width=".35"/>
<g fill="none" stroke="#8c2424" stroke-width=".35">
<path d="M37 36v6M34.5 42.1h5.2v.6h-5.2zM34.5 43.8h5.2v.6h-5.2zM37 44.4v5.7M71.4 50.9h5.2v.6h-5.2zM71.4 52.6h5.2v.7h-5.2zM74.1 44.8v6M74.1 53.3v5.6M128.8 52.6h7M132.3 54l-1.9 .2-1.6 .8M132.3 54l1.8 .2 1.7 .8M132.3 46.6v6"/>
<path d="M132.3 54v6.7M90 94.2v6M86.4 100.2h7.1M90 101.6l-1.9 .2-1.7 .9M90 101.6l1.8 .2 1.7 .9M90 101.6v6.7M313.1 170.8h5.2v.6h-5.2zM313.1 172.6h5.2v.6h-5.2zM315.7 164.7v6M315.7 173.2v5.7M329 170.8h5.2v.6h-5.2zM329 172.6h5.2v.6h-5.2z"/>
<path d="M331.6 164.7v6M331.6 173.2v5.7M344.8 170.8h5.2v.6h-5.2zM344.8 172.6h5.2v.6h-5.2zM347.5 164.7v6M347.5 173.2v5.7M360.7 170.8h5.2v.6h-5.2zM360.7 172.6h5.2v.6h-5.2zM363.4 164.7v6M363.4 173.2v5.7M376.6 170.8h5.2v.6h-5.2zM376.6 172.6h5.2v.6h-5.2z"/>
<path d="M379.2 164.7v6M379.2 173.2v5.7"/>
</g>
<g fill="#8c2424" stroke="#8c2424" stroke-width=".35">
<path d="M91 98.4l1.4 .1z"/>
<path d="M91.7 97.7v1.4z"/>
<path d="M133.3 50.8h1.5z"/>
<path d="M134 50.1l.1 1.4z"/>
</g>
<g fill="#c00">
<circle cx="229.3" cy="173.6" r=".88"/>
<circle cx="229.3" cy="166.5" r=".88"/>
<circle cx="257.5" cy="166.5" r=".88"/>
<circle cx="241.7" cy="66" r=".88"/>
<circle cx="284" cy="117.1" r=".88"/>
<circle cx="351" cy="103" r=".88"/>
<circle cx="351" cy="110.1" r=".88"/>
<circle cx="351" cy="113.6" r=".88"/>
<circle cx="299.9" cy="170" r=".88"/>
<circle cx="299.9" cy="177.1" r=".88"/>
<circle cx="299.9" cy="180.6" r=".88"/>
<circle cx="250.5" cy="173.6" r=".88"/>
<circle cx="254" cy="177.1" r=".88"/>
<circle cx="44.1" cy="83.6" r=".88"/>
<circle cx="90" cy="90.7" r=".88"/>
<circle cx="100.5" cy="90.7" r=".88"/>
<circle cx="90" cy="111.8" r=".88"/>
<circle cx="67" cy="62.4" r=".88"/>
<circle cx="132.3" cy="44.8" r=".88"/>
<circle cx="132.3" cy="41.3" r=".88"/>
<circle cx="125.2" cy="18.3" r=".88"/>
<circle cx="84.7" cy="62.4" r=".88"/>
<circle cx="37" cy="18.3" r=".88"/>
<circle cx="37" cy="62.4" r=".88"/>
<circle cx="74.1" cy="41.3" r=".88"/>
<circle cx="74.1" cy="18.3" r=".88"/>
<circle cx="81.1" cy="18.3" r=".88"/>
<circle cx="74.1" cy="62.4" r=".88"/>
<circle cx="243.4" cy="120.6" r=".88"/>
</g>
<text font-size="4.6" fill="#00f" x="270.8" y="265.5">Sheet_2</text>
<g font-size="4.2">
<text x="19.3" y="19.8">VCC</text>
<text x="145.7" y="22.6">VCC</text>
<text x="233.8" y="31.4">VCC</text>
<text x="276.2" y="31.8">VCC</text>
<text x="353.8" y="31.8">VCC</text>
<text x="16.8" y="63.9">GND</text>
<text x="309.4" y="75.1">GND</text>
<text x="237.1" y="78.7">GND</text>
<text x="92.3" y="85">GND</text>
<text x="186.3" y="84.7">VCC</text>
<text x="278" y="90">VCC</text>
<text x="346.8" y="86.4">VCC</text>
<text x="113.1" y="92.1">VCC</text>
<text x="125.8" y="113.3">GND</text>
<text x="39.5" y="114.4">GND</text>
<text x="147.1" y="115.7">GND</text>
<text x="85.4" y="124.5">GND</text>
<text x="305.9" y="131.6">GND</text>
<text x="346.4" y="131.6">GND</text>
<text x="36.3" y="133.7">VCC</text>
<text x="238.8" y="133.3">GND</text>
<text x="279.4" y="133.3">GND</text>
<text x="225.1" y="157">VCC</text>
<text x="295.6" y="157">VCC</text>
<text x="311.5" y="158.8">VCC</text>
<text x="327.4" y="158.8">VCC</text>
<text x="343.3" y="158.8">VCC</text>
<text x="359.1" y="158.8">VCC</text>
<text x="375" y="158.8">VCC</text>
<text x="311.1" y="189.8">GND</text>
<text x="327" y="189.8">GND</text>
<text x="342.9" y="189.8">GND</text>
<text x="358.8" y="189.8">GND</text>
<text x="374.6" y="189.8">GND</text>
<text x="260" y="196.8">GND</text>
<text x="295.3" y="196.8">GND</text>
<text x="26.3" y="222.6">VCC</text>
<text x="37.8" y="235.7">GND</text>
<text x="26.3" y="264.9">VCC</text>
<text x="99.1" y="264.9">VCC</text>
<text x="125.1" y="264.9">VCC</text>
<text x="197.9" y="264.9">VCC</text>
<text x="46.6" y="279.8">GND</text>
<text x="78.3" y="279.8">GND</text>
<text x="145.4" y="279.8">GND</text>
<text x="177.1" y="279.8">GND</text>
</g>
<g font-size="4.2" fill="#00f">
<text x="392.5" y="265.7">1.0</text>
<text x="310.9" y="275.3">Your Company</text>
<text x="304" y="283.1">2022-06-10</text>
</g>
<g font-size="3.9" fill="#800">
<text x="250.5" y="261.1">TITLE:</text>
<text x="379.1" y="265.7">REV:</text>
<text x="287.4" y="275.3">Company:</text>
<text x="378.7" y="275.9">Sheet: 1/1</text>
<text x="287.4" y="282.9">Date:</text>
<text x="336.4" y="283">Drawn By: pep31</text>
</g>
<g font-size="3.2" fill="#800">
<text x="41.6" y="6.9">1</text>
<text x="110.8" y="6.9">2</text>
<text x="179.9" y="6.9">3</text>
<text x="249.1" y="6.9">4</text>
<text x="318.2" y="6.9">5</text>
<text x="4.1" y="42">A</text>
<text x="405.9" y="42">A</text>
<text x="4.1" y="111.1">B</text>
<text x="405.9" y="111.1">B</text>
<text x="4.1" y="180.3">C</text>
<text x="405.9" y="180.3">C</text>
<text x="4.1" y="249.4">D</text>
<text x="405.9" y="249.4">D</text>
<text x="41.6" y="287.7">1</text>
<text x="110.8" y="287.7">2</text>
<text x="179.9" y="287.7">3</text>
<text x="249.1" y="287.7">4</text>
<text x="318.2" y="287.7">5</text>
</g>
<g font-size="3.2" fill="#000080">
<text x="103.7" y="30">U2</text>
<text x="75.2" y="31.2" transform="rotate(-90 75.2 31.2)">1M</text>
<text x="103.7" y="33.2">NE555P</text>
<text x="133.4" y="31.2" transform="rotate(-90 133.4 31.2)">47k</text>
<text x="257.2" y="35.4">U6</text>
<text x="334.8" y="35.4">U9</text>
<text x="52.9" y="38.9">SW1</text>
<text x="27.6" y="47.3">0.1u</text>
<text x="27.6" y="44.1">C14</text>
<text x="152.4" y="42.1">10k</text>
<text x="50.9" y="53">RESET</text>
<text x="77.7" y="52.9">C13</text>
<text x="77.3" y="56.1">0.1u</text>
<text x="136.5" y="58">1u</text>
<text x="136.5" y="54.8">C15</text>
<text x="330.9" y="70.6">74HC30</text>
<text x="252.5" y="74.2">74HC137</text>
<text x="22.2" y="79.5">USB1</text>
<text x="48.8" y="79.5">LED1</text>
<text x="71.3" y="84.8">330</text>
<text x="169.2" y="86.5">X1</text>
<text x="50.8" y="95.4">PWR</text>
<text x="262.5" y="93.6">U5</text>
<text x="326.8" y="90">U10</text>
<text x="101.7" y="98.9">LED2</text>
<text x="19.7" y="104.2">Mini USB-B</text>
<text x="80.1" y="105.9">2200u</text>
<text x="106.6" y="113">330</text>
<text x="160.8" y="111.2">OSCILLATOR</text>
<text x="323.9" y="125.3">74HC00</text>
<text x="258.7" y="128.8">74HC14</text>
<text x="48.5" y="139.6">3k3</text>
<text x="67.1" y="152">J1</text>
<text x="278.4" y="157.1">U1</text>
<text x="237.2" y="164.1">3k3</text>
<text x="237.2" y="171.2">3k3</text>
<text x="319.3" y="172.9">C8</text>
<text x="335.2" y="172.9">C9</text>
<text x="351.1" y="172.9">C10</text>
<text x="367" y="172.9">C11</text>
<text x="382.8" y="172.9">C12</text>
<text x="319" y="176">0.1u</text>
<text x="334.9" y="176">0.1u</text>
<text x="350.7" y="176">0.1u</text>
<text x="366.6" y="176">0.1u</text>
<text x="382.5" y="176">0.1u</text>
<text x="237.2" y="181.7">3k3</text>
<text x="274.4" y="190.6">74HC21</text>
<text x="64.1" y="195.9">H4</text>
<text x="162.9" y="195.9">H11</text>
<text x="59.6" y="273.5">Video port</text>
<text x="154.8" y="273.5">Expansion port</text>
</g>
<g font-size="3.2" fill="#00f">
<text x="49.1" y="40.9">3</text>
<text x="61.7" y="40.9">4</text>
<text x="91.3" y="40.9">2</text>
<text x="118.4" y="40.9">7</text>
<text x="246.5" y="40.9">1</text>
<text x="324.1" y="40.9">1</text>
<text x="49.1" y="48">2</text>
<text x="61.7" y="48">1</text>
<text x="91.3" y="44.4">3</text>
<text x="91.3" y="48">4</text>
<text x="94.8" y="42.7">TRIG</text>
<text x="94.8" y="46.2">OUT</text>
<text x="106.2" y="46.2">THRES</text>
<text x="106.3" y="42.7">DISCH</text>
<text x="118.4" y="48">5</text>
<text x="118.4" y="44.4">6</text>
<text x="246.5" y="44.4">2</text>
<text x="246.5" y="48">3</text>
<text x="250" y="42.7">A0</text>
<text x="250" y="46.2">A1</text>
<text x="262" y="46.2">Y#0</text>
<text x="270.1" y="48">14</text>
<text x="270.1" y="44.4">15</text>
<text x="324.1" y="44.4">2</text>
<text x="324.1" y="48">3</text>
<text x="327.6" y="42.7">A</text>
<text x="327.6" y="46.2">B</text>
<text x="341.6" y="46.2">NC</text>
<text x="347.7" y="48">12</text>
<text x="347.7" y="44.4">13</text>
<text x="94.8" y="49.7">RESET</text>
<text x="107.9" y="49.7">COUT</text>
<text x="246.5" y="51.5">4</text>
<text x="250" y="49.7">A3</text>
<text x="250" y="53.3">LE</text>
<text x="262" y="53.3">Y#2</text>
<text x="262" y="49.7">Y#1</text>
<text x="270.1" y="51.5">13</text>
<text x="324.1" y="51.5">4</text>
<text x="327.6" y="49.7">C</text>
<text x="327.6" y="53.3">D</text>
<text x="343.7" y="53.3">G</text>
<text x="343.8" y="49.7">H</text>
<text x="347.7" y="51.5">11</text>
<text x="246.5" y="55">5</text>
<text x="246.5" y="58.6">6</text>
<text x="250" y="56.8">OE#1</text>
<text x="262" y="56.8">Y#3</text>
<text x="270.1" y="58.6">11</text>
<text x="270.1" y="55">12</text>
<text x="324.1" y="55">5</text>
<text x="324.1" y="58.6">6</text>
<text x="327.6" y="56.8">E</text>
<text x="341.6" y="56.8">NC</text>
<text x="347.7" y="58.6">9</text>
<text x="347.7" y="55">10</text>
<text x="246.5" y="62.1">7</text>
<text x="250" y="60.3">OE0</text>
<text x="250" y="63.9">Y#7</text>
<text x="262" y="63.9">Y#5</text>
<text x="262" y="60.3">Y#4</text>
<text x="270.1" y="65.6">9</text>
<text x="270.1" y="62.1">10</text>
<text x="327.6" y="60.3">F</text>
<text x="340.4" y="63.9">Y-N</text>
<text x="341.6" y="60.3">NC</text>
<text x="347.7" y="62.1">8</text>
<text x="262" y="67.4">Y#6</text>
<text x="158.5" y="92.1">1</text>
<text x="163" y="93.5">E/D</text>
<text x="172.6" y="93.5">VCC</text>
<text x="181.7" y="92.1">4</text>
<text x="317.1" y="95.6">1</text>
<text x="59.6" y="97.7" transform="rotate(-90 59.6 97.7)">4</text>
<text x="63.1" y="97.7" transform="rotate(-90 63.1 97.7)">5</text>
<text x="66.7" y="97.7" transform="rotate(-90 66.7 97.7)">6</text>
<text x="253.6" y="99.1">1</text>
<text x="257.1" y="100.9">1A</text>
<text x="317.1" y="99.1">2</text>
<text x="320.6" y="97.4">1A</text>
<text x="320.6" y="100.9">1B</text>
<text x="334.9" y="100.9">4B</text>
<text x="340.6" y="99.1">13</text>
<text x="158.5" y="102.7">2</text>
<text x="163" y="104.1">GND OUT</text>
<text x="181.7" y="102.7">3</text>
<text x="253.6" y="102.7">2</text>
<text x="253.6" y="106.2">3</text>
<text x="257.1" y="104.4">1Y</text>
<text x="257.1" y="107.9">2A</text>
<text x="267.9" y="104.4">6A</text>
<text x="268.1" y="107.9">6Y</text>
<text x="273.6" y="106.2">12</text>
<text x="273.6" y="102.7">13</text>
<text x="317.1" y="102.7">3</text>
<text x="317.1" y="106.2">4</text>
<text x="320.6" y="104.4">1Y</text>
<text x="320.6" y="107.9">2A</text>
<text x="334.9" y="104.4">4A</text>
<text x="335.2" y="107.9">4Y</text>
<text x="340.6" y="106.2">11</text>
<text x="340.6" y="102.7">12</text>
<text x="59.6" y="113.8" transform="rotate(-90 59.6 113.8)">1</text>
<text x="63.1" y="113.8" transform="rotate(-90 63.1 113.8)">2</text>
<text x="66.7" y="113.8" transform="rotate(-90 66.7 113.8)">3</text>
<text x="253.6" y="109.7">4</text>
<text x="253.6" y="113.2">5</text>
<text x="257.1" y="111.5">2Y</text>
<text x="267.9" y="111.5">5A</text>
<text x="273.6" y="113.2">10</text>
<text x="273.6" y="109.7">11</text>
<text x="317.1" y="109.7">5</text>
<text x="317.1" y="113.2">6</text>
<text x="320.6" y="111.5">2B</text>
<text x="334.9" y="111.5">3B</text>
<text x="340.6" y="113.2">9</text>
<text x="340.6" y="109.7">10</text>
<text x="253.6" y="116.8">6</text>
<text x="257.1" y="115">3A</text>
<text x="257.1" y="118.5">3Y</text>
<text x="267.9" y="118.5">4A</text>
<text x="268.1" y="115">5Y</text>
<text x="273.6" y="116.8">9</text>
<text x="320.6" y="115">2Y</text>
<text x="334.9" y="115">3A</text>
<text x="335.2" y="118.5">3Y</text>
<text x="340.6" y="116.8">8</text>
<text x="268.1" y="122.1">4Y</text>
<text x="273.6" y="120.3">8</text>
<text x="269.4" y="162.6">1</text>
<text x="269.4" y="166.2">2</text>
<text x="272.9" y="164.4">1A</text>
<text x="272.9" y="167.9">1B</text>
<text x="283.5" y="167.9">2D</text>
<text x="289.5" y="166.2">13</text>
<text x="269.4" y="169.7">3</text>
<text x="269.4" y="173.2">4</text>
<text x="272.9" y="171.4">NC</text>
<text x="283.7" y="171.4">2C</text>
<text x="289.5" y="173.2">11</text>
<text x="289.5" y="169.7">12</text>
<text x="269.4" y="176.7">5</text>
<text x="272.9" y="175">1C</text>
<text x="272.9" y="178.5">1D</text>
<text x="283.4" y="175">NC</text>
<text x="283.8" y="178.5">2B</text>
<text x="289.5" y="176.7">10</text>
<text x="269.4" y="180.3">6</text>
<text x="272.9" y="182">1Y</text>
<text x="283.8" y="182">2A</text>
<text x="284" y="185.6">2Y</text>
<text x="289.5" y="183.8">8</text>
<text x="289.5" y="180.3">9</text>
</g>
<g font-size="3.2">
<text x="91.3" y="37.4">1</text>
<text x="94.8" y="39.2">GND</text>
<text x="246.5" y="65.6">8</text>
<text x="324.1" y="62.1">7</text>
<text x="327.6" y="63.9">GND</text>
<text x="250" y="67.4">GND</text>
<text x="27.9" y="88.2">D-</text>
<text x="33.5" y="86.8">2</text>
<text x="26.7" y="91.7">D+</text>
<text x="28" y="95.2">ID</text>
<text x="33.5" y="90.3">3</text>
<text x="33.5" y="93.8">4</text>
<text x="24.5" y="98.8">GND</text>
<text x="33.5" y="97.4">5</text>
<text x="317.1" y="116.8">7</text>
<text x="320.6" y="118.5">GND</text>
<text x="253.6" y="120.3">7</text>
<text x="257.1" y="122.1">GND</text>
<text x="67" y="142.9">2</text>
<text x="67" y="146.4">1</text>
<text x="269.4" y="183.8">7</text>
<text x="272.9" y="185.6">GND</text>
<text x="61.7" y="201.1">1</text>
<text x="70.3" y="201.1">2</text>
<text x="160.5" y="201.1">1</text>
<text x="169.1" y="201.1">2</text>
<text x="61.7" y="204.6">3</text>
<text x="61.7" y="208.1">5</text>
<text x="70.3" y="204.6">4</text>
<text x="70.3" y="208.1">6</text>
<text x="160.5" y="204.6">3</text>
<text x="160.5" y="208.1">5</text>
<text x="169.1" y="204.6">4</text>
<text x="169.1" y="208.1">6</text>
<text x="61.7" y="211.7">7</text>
<text x="61.7" y="215.2">9</text>
<text x="68.3" y="215.2">10</text>
<text x="70.3" y="211.7">8</text>
<text x="160.5" y="211.7">7</text>
<text x="160.5" y="215.2">9</text>
<text x="167.1" y="215.2">10</text>
<text x="169.1" y="211.7">8</text>
<text x="61.7" y="218.7">11</text>
<text x="68.3" y="218.7">12</text>
<text x="160.5" y="218.7">11</text>
<text x="167.1" y="218.7">12</text>
<text x="61.7" y="222.2">13</text>
<text x="61.7" y="225.8">15</text>
<text x="68.3" y="222.2">14</text>
<text x="68.3" y="225.8">16</text>
<text x="160.5" y="222.2">13</text>
<text x="160.5" y="225.8">15</text>
<text x="167.1" y="222.2">14</text>
<text x="167.1" y="225.8">16</text>
<text x="61.7" y="229.3">17</text>
<text x="61.7" y="232.8">19</text>
<text x="68.3" y="229.3">18</text>
<text x="68.3" y="232.8">20</text>
<text x="160.5" y="229.3">17</text>
<text x="160.5" y="232.8">19</text>
<text x="167.1" y="229.3">18</text>
<text x="167.1" y="232.8">20</text>
<text x="61.7" y="236.4">21</text>
<text x="61.7" y="239.9">23</text>
<text x="68.3" y="236.4">22</text>
<text x="68.3" y="239.9">24</text>
<text x="160.5" y="236.4">21</text>
<text x="160.5" y="239.9">23</text>
<text x="167.1" y="236.4">22</text>
<text x="167.1" y="239.9">24</text>
<text x="61.7" y="243.4">25</text>
<text x="68.3" y="243.4">26</text>
<text x="160.5" y="243.4">25</text>
<text x="167.1" y="243.4">26</text>
<text x="61.7" y="246.9">27</text>
<text x="61.7" y="250.5">29</text>
<text x="68.3" y="246.9">28</text>
<text x="68.3" y="250.5">30</text>
<text x="160.5" y="246.9">27</text>
<text x="160.5" y="250.5">29</text>
<text x="167.1" y="246.9">28</text>
<text x="167.1" y="250.5">30</text>
<text x="61.7" y="254">31</text>
<text x="61.7" y="257.5">33</text>
<text x="68.3" y="254">32</text>
<text x="68.3" y="257.5">34</text>
<text x="160.5" y="254">31</text>
<text x="160.5" y="257.5">33</text>
<text x="167.1" y="254">32</text>
<text x="167.1" y="257.5">34</text>
<text x="61.7" y="261.1">35</text>
<text x="68.3" y="261.1">36</text>
<text x="160.5" y="261.1">35</text>
<text x="167.1" y="261.1">36</text>
<text x="61.7" y="264.6">37</text>
<text x="61.7" y="268.1">39</text>
<text x="68.3" y="264.6">38</text>
<text x="68.3" y="268.1">40</text>
<text x="160.5" y="264.6">37</text>
<text x="160.5" y="268.1">39</text>
<text x="167.1" y="264.6">38</text>
<text x="167.1" y="268.1">40</text>
</g>
<g font-size="3.2" fill="#f00">
<text x="110.3" y="39.2">VCC</text>
<text x="118.4" y="37.4">8</text>
<text x="270.1" y="40.9">16</text>
<text x="347.7" y="40.9">14</text>
<text x="262" y="42.7">VCC</text>
<text x="339.4" y="42.7">+5V</text>
<text x="33.5" y="83.3">1</text>
<text x="25.1" y="84.7">VCC</text>
<text x="340.6" y="95.6">14</text>
<text x="265.5" y="100.9">VCC</text>
<text x="273.6" y="99.1">14</text>
<text x="332.5" y="97.4">VCC</text>
<text x="281.4" y="164.4">VCC</text>
<text x="289.5" y="162.6">14</text>
</g>
<g font-size="2.5" fill="#00f">
<text x="318.1" y="27.6" transform="rotate(-90 318.1 27.6)">/CS_ROM</text>
<text x="290.6" y="45.4">/CS_0</text>
<text x="290.6" y="52.5">/CS_ACIA</text>
<text x="290.6" y="49">/CS_VDP</text>
<text x="107.4" y="58.2">RES</text>
<text x="219.3" y="56.7">/CS_IO</text>
<text x="290.6" y="59.5">/CS_VIA1</text>
<text x="290.6" y="56">/CS_3</text>
<text x="150.7" y="61.6" transform="rotate(-90 150.7 61.6)">/RES</text>
<text x="220.6" y="63.1">/CS_7</text>
<text x="290.6" y="63.1">/CS_5</text>
<text x="368.2" y="63.1">/CS_IO</text>
<text x="290.6" y="66.6">/CS_6</text>
<text x="290.8" y="97.2">/CS_ROM</text>
<text x="293.4" y="100.7">/CS_IO</text>
<text x="199.2" y="104.3">CLK</text>
<text x="227.3" y="104.3">/CS_ROM</text>
<text x="232.2" y="107.4">RES</text>
<text x="232.1" y="111">/RES</text>
<text x="295.8" y="110.6">CLK</text>
<text x="291.3" y="114.1">/CS_RAM</text>
<text x="22.5" y="146.3">/NMI</text>
<text x="251.4" y="148.6" transform="rotate(-90 251.4 148.6)">/IRQ_C</text>
<text x="254.9" y="148.6" transform="rotate(-90 254.9 148.6)">/IRQ_D</text>
<text x="258.4" y="148.6" transform="rotate(-90 258.4 148.6)">/ACIA_IRQ</text>
<text x="262" y="148.6" transform="rotate(-90 262 148.6)">/VIA1_IRQ</text>
<text x="245" y="185.6">/IRQ</text>
<text x="38.2" y="201">/NMI</text>
<text x="38" y="204.5">/RES</text>
<text x="40" y="208">A0</text>
<text x="34.1" y="214.8">/CS_VDP</text>
<text x="38.8" y="211.8">R/W</text>
<text x="190.1" y="229.2">/RES</text>
<text x="190.4" y="232.7">CLK</text>
<text x="190" y="239.5">/CS_0</text>
<text x="190.4" y="236.2">R/W</text>
<text x="190" y="243">/CS_3</text>
<text x="190" y="250">/CS_6</text>
<text x="190" y="246.5">/CS_5</text>
<text x="190" y="253.6">/CS_7</text>
<text x="190.8" y="257.4">/IRQ_D</text>
<text x="190.8" y="261">/IRQ_C</text>
</g>
<g font-size="1.8" fill="#00f">
<text x="230" y="40.4">A5</text>
<text x="230" y="47.4">A7</text>
<text x="230" y="43.9">A6</text>
<text x="312.9" y="47.4">A13</text>
<text x="312.9" y="43.9">A14</text>
<text x="358.8" y="47.4">A8</text>
<text x="312.9" y="51">A12</text>
<text x="358.8" y="51">A9</text>
<text x="312.9" y="54.5">A11</text>
<text x="312.9" y="58">A10</text>
<text x="241.3" y="98.6">A15</text>
<text x="81.8" y="199.1">D0</text>
<text x="81.8" y="202.7">D1</text>
<text x="145.3" y="202.7">A1</text>
<text x="145.3" y="199.1">A0</text>
<text x="193" y="199.1">D7</text>
<text x="193" y="202.7">D6</text>
<text x="81.8" y="206.2">D2</text>
<text x="81.8" y="209.7">D3</text>
<text x="145.3" y="209.7">A3</text>
<text x="145.3" y="206.2">A2</text>
<text x="193" y="206.2">D5</text>
<text x="193" y="209.7">D4</text>
<text x="81.8" y="213.3">D4</text>
<text x="145.3" y="213.3">A4</text>
<text x="193" y="213.3">D3</text>
<text x="81.8" y="216.8">D5</text>
<text x="81.8" y="220.3">D6</text>
<text x="145.3" y="220.3">A6</text>
<text x="145.3" y="216.8">A5</text>
<text x="193" y="216.8">D2</text>
<text x="193" y="220.3">D1</text>
<text x="81.8" y="223.8">D7</text>
<text x="145.3" y="227.4">A8</text>
<text x="145.3" y="223.8">A7</text>
<text x="193" y="223.8">D0</text>
<text x="145.3" y="230.9">A9</text>
<text x="145.3" y="237.9">A11</text>
<text x="145.3" y="234.4">A10</text>
<text x="145.3" y="245">A13</text>
<text x="145.3" y="241.5">A12</text>
<text x="145.3" y="248.5">A14</text>
<text x="145.3" y="252.1">A15</text>
</g>
</svg>
